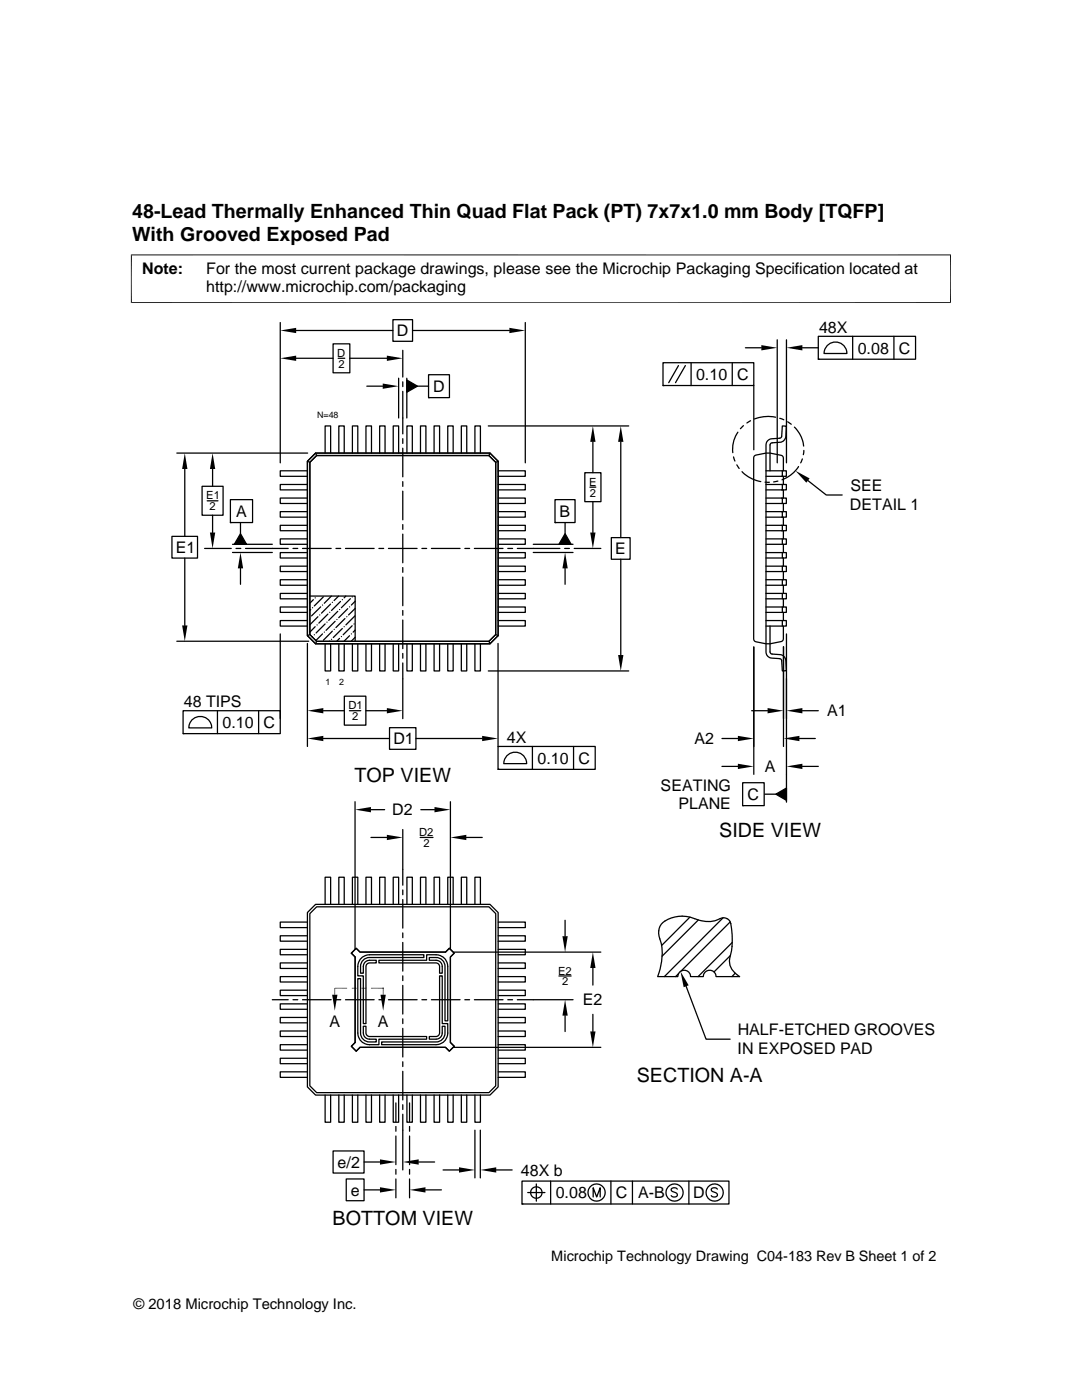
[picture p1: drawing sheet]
<svg xmlns="http://www.w3.org/2000/svg" width="216mm" height="279mm" viewBox="0 0 216 279" stroke-linecap="round" stroke-linejoin="round" font-family="sans-serif">
<g fill="none" stroke="#000" stroke-width=".25">
<path d="M55.9 64.4v28M59.1 66h19.3M59.1 71.5h7.4M66.5 68.6h3.3v5.8h-3.3zM67.5 71.5h1.3M69.8 71.5h7.4M73.2 77.1h3.2M78.4 63.8h3.9v4.3h-3.9zM79.5 75.5v7.9M80.4 69.9v5.3M80.4 76.2v1M80.4 78.1v8.5"/>
<path d="M81.2 75.5v7.9M81.2 75.8l2.1 1.3-2.1 1.2zM82.3 66h19.3M83.3 77.1h2.2M85.5 74.8h4.2v4.6h-4.2zM85.5 79.4h.1M104.8 64.4v28M132.3 72.4h18.1v4.5h-18.1zM132.3 76.9h.1M135.4 73l-2 3.4M136.8 73l-2 3.4M137.9 72.4v4.5"/>
<path d="M146.1 72.4v4.5M148.7 69.4h3.2M150.4 76.9v12.9M155.1 67.8v24.6M156.9 67.8v24.6M160.1 69.4h3.2M163.3 67.1h19.4v4.6h-19.4zM163.3 71.7h.1M165.2 68.8a2.28 2.28 0 0 1 2.5-.3 2.28 2.28 0 0 1 1.3 2h-4.6l.4-1.1zM170.1 67.1v4.6M178.4 67.1v4.6M35.3 90.4h26.1"/>
<path d="M36.9 93.6v13.4M40.3 97h4.2v5.8h-4.2zM41.3 99.9h2.2M42.4 93.6v3.4M46 99.7h4.4v4.6h-4.4zM61.3 94h-5.4v1.1h5.4M61.3 96.7h-5.4v1.1h5.4M61.3 99.4h-5.4v1.1h5.4M61.3 92.1l.5 .2M61.3 92.1l1.7-1.7h34.8l1.6 1.7v34.8l-1.6 1.6h-34.8l-1.7-1.6zM63 90.4h34.8l1.6 1.7v34.8l-1.6 1.6h-34.8l-1.7-1.6v-34.8zM63 90.4l.2 .5"/>
<path d="M63.2 90.9h34.4l1.3 1.4v34.3l-1.3 1.4h-34.4l-1.4-1.4v-34.3zM64.9 90.4v-5.4h1.1v5.4M67.6 90.4v-5.4h1.1v5.4M70.3 90.4v-5.4h1.1v5.4M73 90.4v-5.4h1.1v5.4M75.8 90.4v-5.4h1v5.4M78.5 90.4v-5.4h1v5.4M80.4 87.5v1M80.4 89.5v5.7M80.4 96.1v1M80.4 98v5.7M81.2 90.4v-5.4h1.1v5.4"/>
<path d="M83.9 90.4v-5.4h1.1v5.4M86.6 90.4v-5.4h1.1v5.4M89.3 90.4v-5.4h1.1v5.4M92.1 90.4v-5.4h1v5.4M94.8 90.4v-5.4h1.1v5.4M97.4 85h28.1M97.8 90.4l-.2 .5M99.4 99.4h5.4v1.1h-5.4M99.4 96.7h5.4v1.1h-5.4M99.4 94h5.4v1.1h-5.4M99.4 92.1l-.5 .2M110.7 99.7h4v4.6h-4z"/>
<path d="M116.7 94.3h3.2v5.8h-3.2zM117.7 97.2h1.2M118.3 88.2v6.1M123.9 88.2v19.1M146.4 91.2l.2 .8M147 92.8l.5 .7M147.2 86.3a6 6 0 0 0-1 4M148.1 94.1a7 7 0 0 0 3.7 2M148.4 85l-.7 .6M149.8 84l-.8 .4M152.7 96.2h.8M152.8 99.4h4.1v1.1h-4.1"/>
<path d="M152.8 96.7h4.1v1.1h-4.1M152.8 94h4.1v1.1h-4.1M153.6 94l.1-5.4 .4-.2 1.5-.1a1.26 1.26 0 0 0 1.2-1.2l.1-2.1h-.8l-.2 2.3-1.9 .3a1.23 1.23 0 0 0-1.2 1.2v41.3a1.22 1.22 0 0 0 1.2 1.2l1.9 .3 .2 2.3h.8l-.1-2.1a1.28 1.28 0 0 0-1.2-1.2l-1.5-.1-.4-.2-.1-5.4M154.8 83.3a7.3 7.3 0 0 0-4.3 .3M155.2 96l-.8 .2M155.6 83.5l.8 .3M156 99.4h.1v1.1h-.1M156 96.7h.1v1.1h-.1M156.1 94v1.1h-.1M156.3 94v-2.6l-.3-.5a7 7 0 0 0-5.5 .1l-.1 .4v36.2l.3 .4a7.1 7.1 0 0 0 5.5-.2l.1-.3v-2.6M156.3 95.1v1.6M156.3 97.8v1.6"/>
<path d="M157.2 84.2l.7 .5M158.5 85.2a6.1 6.1 0 0 1 1.9 3.8M159.3 93.1a6.7 6.7 0 0 1-3.3 2.7M160.1 91.6l-.3 .8M160.4 89.9l-.1 .8M161.2 95.9l3.7 2.9h3.1M34.3 107h5.1v4.4h-5.1zM36.9 111.4v13.4M40.8 109.5h5.3M42.4 102.8v3.5M46 104.3h.1M46.4 108.6h7.9"/>
<path d="M46.4 110.3h7.9M47.1 109.5h.9M48 104.3v2.2M48 113.4v3.2M48 106.5l1.2 2.1h-2.4zM49 109.5h8.5M58.5 109.5h.9M60.4 109.5h5.7M61.3 102.1h-5.4v1.1h5.4M61.3 104.8h-5.4v1.1h5.4M61.3 107.5h-5.4v1.1h5.4M61.3 110.3h-5.4v1.1h5.4"/>
<path d="M61.3 113h-5.4v1.1h5.4M61.3 115.7h-5.4v1.1h5.4M61.3 118.4h-5.4v1.1h5.4M61.8 119h9.1v9M62.5 119.7l-.7 .7M62.9 119.3h.1M64.5 119.1l-1.8 1.8M66.1 119l-1.4 1.4M67 109.5h1M67.6 119l-.9 .8M68.3 119.7h.1M68.9 109.5h5.8"/>
<path d="M69 119l-.3 .3M69.9 119.5l-1.8 1.8M70.3 119.1h.1M70.9 120l-.8 .8M75.6 109.5h1M77.5 109.5h5.7M80.4 104.7v.9M80.4 106.6v5.7M80.4 113.3v.9M80.4 115.2v5.7M84.2 109.5h.9M86.1 109.5h5.7"/>
<path d="M92.8 109.5h.9M94.7 109.5h5.7M99.4 118.4h5.4v1.1h-5.4M99.4 115.7h5.4v1.1h-5.4M99.4 113h5.4v1.1h-5.4M99.4 110.3h5.4v1.1h-5.4M99.4 107.5h5.4v1.1h-5.4M99.4 104.8h5.4v1.1h-5.4M99.4 102.1h5.4v1.1h-5.4M101.3 109.5h1M103.2 109.5h8.5M106.4 108.6h7.9"/>
<path d="M106.4 110.3h7.9M110.7 104.3h.1M112.7 109.5h.9M112.8 113.4v3.2M112.8 106.5l1.2 2.1h-2.5zM112.8 104.3v2.2M114.6 109.5h5.3M118.3 100.1v6.2M122 107.3h3.7v4.3h-3.7zM123.9 111.6v19.1M152.8 118.4h4.1v1.1h-4.1M152.8 115.7h4.1v1.1h-4.1"/>
<path d="M152.8 113h4.1v1.1h-4.1M152.8 110.3h4.1v1.1h-4.1M152.8 107.5h4.1v1.1h-4.1M152.8 104.8h4.1v1.1h-4.1M152.8 102.1h4.1v1.1h-4.1M156 104.8h.1v1.1h-.1M156 102.1h.1v1.1h-.1M156.1 107.5v1.1M156.1 110.3v1.1M156.1 113v1.1M156.1 115.7v1.1M156.1 118.4v1.1"/>
<path d="M156.3 100.5v1.6M156.3 103.2v1.6M156.3 105.9v1.6M156.3 108.6v1.7M156.3 111.4v1.6M156.3 114.1v1.6M156.3 116.8v1.6M156.3 119.5v1.6M35.3 128h26.3M55.9 126.5v16.9M61.3 121.1h-5.4v1.1h5.4M61.3 123.8h-5.4v1.1h5.4"/>
<path d="M61.3 128.4v20.6M61.8 126.6l-.5 .3M62 121.6l-.2 .2M62.4 121.3h.1M62.4 127l-.1 .1M62.7 126.7h.1M62.9 125.1l-1.1 1.1M63.2 128l-.2 .5M63.3 124.7h.1M63.4 123.1l-1.6 1.6M63.8 122.7h.1M64 121.1l-1.8 1.8"/>
<path d="M64.3 120.8h.1M64.3 126.5l-1.3 1.3M64.7 126.2h.1M64.9 128.5v5.4h1.1v-5.4M64.9 124.5l-1.8 1.8M65.2 124.2h.1M65.4 122.6l-1.8 1.8M65.8 122.2h.1M65.8 128h-.1M66 120.6l-1.8 1.8M66.1 127.6h.1M66.3 120.2h.1"/>
<path d="M66.3 126l-1.8 1.8M66.7 125.6h.1M66.9 124l-1.8 1.8M67.2 123.6h.1M67.4 122l-1.8 1.8M67.6 128.5v5.4h1.1v-5.4M67.8 121.6h.1M67.8 127.4l-.6 .6M67.9 120l-1.8 1.8M68.1 127h.1M68.3 125.4l-1.8 1.8M68.7 125.1h.1"/>
<path d="M68.7 138.9h4.3v5.8h-4.3zM68.8 123.4l-1.8 1.8M69.2 123.1h.1M69.4 121.5l-1.8 1.8M69.7 121.1h.1M69.7 126.9l-1.1 1.1M70.1 126.5h.1M70.3 124.9l-1.8 1.8M70.3 128.5v5.4h1.1v-5.4M70.6 124.5h.1M70.8 122.9l-1.8 1.8M70.9 121.4l-1.3 1.3"/>
<path d="M70.9 125.8l-.4 .4M70.9 127.2l-.8 .8M73 128.5v5.4h1.1v-5.4M75.8 128.5v5.4h1v-5.4M78.5 128.5v5.4h1v-5.4M80.4 121.8v1M80.4 123.7v5.8M80.4 130.4v1M80.4 132.3v11.1M81.2 128.5v5.4h1.1v-5.4M83.9 128.5v5.4h1.1v-5.4M86.6 128.5v5.4h1.1v-5.4"/>
<path d="M89.3 128.5v5.4h1.1v-5.4M92.1 128.5v5.4h1v-5.4M94.8 128.5v5.4h1.1v-5.4M97.4 133.9h28.1M97.6 128l.2 .5M98.9 126.6l.5 .3M99.4 128.4v20.6M99.4 123.8h5.4v1.1h-5.4M99.4 121.1h5.4v1.1h-5.4M99.4 126.9h.1M150.4 129.1v25.4M152.8 123.8h4.1v1.1h-4.1"/>
<path d="M152.8 121.1h4.1v1.1h-4.1M156.1 121.1v1.1M156.1 123.8v1.1M156.3 122.2v1.6M156.3 129.1v19.9M156.9 126.5v33.6M36.5 141.8h19.4v4.6h-19.4zM36.5 146.4h.1M38.4 143.5a2.29 2.29 0 0 1 2.5-.3 2.29 2.29 0 0 1 1.3 2.1h-4.5l.3-1.2zM43.4 141.8v4.6M51.6 141.8v4.6M64.5 147.4h13.2"/>
<path d="M64.5 141.8h4.2M69.7 141.8h2.3M70.8 160v29.4M73 141.8h4.2M77.7 145.2h5.3v4.3h-5.3zM83 147.4h13.2M89.9 160v29.4M99.4 149h19.4v4.5h-19.4zM99.4 153.5h.1M101.3 150.7a2.29 2.29 0 0 1 2.4-.4 2.29 2.29 0 0 1 1.4 2.1h-4.6l.3-1.2zM106.2 149v4.5M114.4 149v4.5"/>
<path d="M144.1 153h3.1M144.1 147.4h3.1M148.2 156.2h4.3v4.6h-4.3zM150 141.8h3.2M152.6 158.5h2.2M154.8 158.5l2.1-1.2v2.4zM159.5 147.4h3.2M160.1 153h3.2M160.1 141.8h3.2M74 161.6h2.8M74 167.1h3.2M80.4 177.6v1"/>
<path d="M80.4 179.5v5.7M80.4 165.5v11.2M83.8 167.1h2.6M84 161.6h2.7M93 167.1h3.2M148.2 160.8h.1M54.3 199.5h3.2M58.5 199.5h.9M60.4 199.5h5.7M61.3 184h-5.4v1.1h5.4M61.3 186.8h-5.4v1h5.4M61.3 189.5h-5.4v1h5.4"/>
<path d="M61.3 192.2h-5.4v1.1h5.4M61.3 194.9h-5.4v1.1h5.4M61.3 197.6h-5.4v1.1h5.4M61.3 182.1l1.7-1.6h34.8l1.6 1.6v34.8l-1.6 1.6h-34.8l-1.7-1.6zM63.2 181h34.4l1.3 1.3v34.4l-1.3 1.4h-34.4l-1.4-1.4v-34.4zM64.9 180.5v-5.4h1.1v5.4M67 199.5h1M67.6 180.5v-5.4h1.1v5.4M68.9 199.5h5.8M70.1 190.2l1-.9 .7 .7h17.1l.8-.7 .9 .9-.7 .8v17l.7 .8-.9 1-.8-.8h-17.1l-.7 .8-1-1 .8-.8v-17zM70.3 180.5v-5.4h1.1v5.4M71.1 189.3l.7 .7h17.1l.8-.7 .9 .9-.7 .8v17l.7 .8-.9 1-.8-.8h-17.1l-.7 .8-1-1 .8-.8v-17l-.8-.8z"/>
<path d="M71.4 195.3h.5v10.9a1.78 1.78 0 0 0 1.8 1.7h1.4v-.5a2.36 2.36 0 0 1-2.2-.4 2.36 2.36 0 0 1-.4-2.2h.5v1.4a.75 .75 0 0 0 .7 .7h11.4v.5h-9.5v1.1a4.3 4.3 0 0 1-3.2-.4 2.34 2.34 0 0 1-1-1.9zM72.1 191.2a2.54 2.54 0 0 1 1.6-.7h10.9v.6h-10.9a1.78 1.78 0 0 0-1.8 1.8v1.3h.6a2.36 2.36 0 0 1 .4-2.2 2.36 2.36 0 0 1 2.2-.4v.6h-1.4a.75 .75 0 0 0-.7 .7v11.4h-.5v-9.5h-1.1a4.3 4.3 0 0 1 .4-3.2zM73 180.5v-5.4h1.1v5.4M75.6 199.5h1M75.6 191.6h9.5v-1.1a4.3 4.3 0 0 1 3.2 .5 2.34 2.34 0 0 1 1 1.9v10.8h-.5v-10.8a1.78 1.78 0 0 0-1.8-1.8h-1.3v.5a2.36 2.36 0 0 1 2.2 .4 2.36 2.36 0 0 1 .3 2.2h-.5v-1.3a.75 .75 0 0 0-.7-.7h-11.4zM75.8 180.5v-5.4h1v5.4M77.5 199.5h5.7M78.5 180.5v-5.4h1v5.4M80.4 186.2v.9M80.4 188.1v5.7M80.4 194.8v.9M80.4 196.7v5.7"/>
<path d="M81.2 180.5v-5.4h1.1v5.4M83.9 180.5v-5.4h1.1v5.4M84.2 199.5h.9M86.1 199.5h5.7M86.6 180.5v-5.4h1.1v5.4M87.7 194.8h.5v9.5h1.1a4.3 4.3 0 0 1-.4 3.2 2.34 2.34 0 0 1-1.9 1h-10.8v-.6h10.8a1.78 1.78 0 0 0 1.8-1.7v-1.4h-.6a2.36 2.36 0 0 1-.3 2.2 2.36 2.36 0 0 1-2.2 .4v-.5h1.3a.75 .75 0 0 0 .7-.7zM89.3 180.5v-5.4h1.1v5.4M90.5 190h29.4M92.1 180.5v-5.4h1v5.4M92.8 199.5h.9M94.7 199.5h5.7M94.8 180.5v-5.4h1.1v5.4"/>
<path d="M99.4 197.6h5.4v1.1h-5.4M99.4 194.9h5.4v1.1h-5.4M99.4 192.2h5.4v1.1h-5.4M99.4 189.5h5.4v1h-5.4M99.4 186.8h5.4v1h-5.4M99.4 184h5.4v1.1h-5.4M101.3 199.5h1M111.5 194.8h2.5M112.8 183.7v3.1M114.3 199.5h-11.1M118.3 193.2v3.4M132.3 184.1a6.8 6.8 0 0 1 7.2-.5 5.6 5.6 0 0 0 4.5-.4 1.46 1.46 0 0 1 1.8 1.1l.3 2.3a18.3 18.3 0 0 1-.5 5.3 3.8 3.8 0 0 0 2 3h-4.7a1.27 1.27 0 0 0-1.3-1.3 1.27 1.27 0 0 0-1.3 1.3h-2.5a1.27 1.27 0 0 0-1.3-1.3 1.27 1.27 0 0 0-1.2 1.3h-4.1a11.9 11.9 0 0 0 .2-8.6 2.67 2.67 0 0 1 .9-2.2z"/>
<path d="M135.4 194.3l-.6 .6M136.9 196.8l4 10.6h4.8M137.7 183l-5.7 5.7M139.3 183.6l-7.2 7.2M144.3 183.2l-11.7 11.7M145.7 184l-9.8 9.8M145.7 190.7l-3.2 3.3M146.1 188.1l-6.8 6.8M146.7 194.2l-.7 .7M61.3 200.3h-5.4v1.1h5.4M61.3 203.1h-5.4v1h5.4M61.3 205.8h-5.4v1.1h5.4"/>
<path d="M61.3 208.5h-5.4v1.1h5.4M61.3 211.2h-5.4v1.1h5.4M61.3 213.9h-5.4v1.1h5.4M64.9 218.5v5.5h1.1v-5.5M67.6 218.5v5.5h1.1v-5.5M70.3 218.5v5.5h1.1v-5.5M73 218.5v5.5h1.1v-5.5M75.8 218.5v5.5h1v-5.5M78.5 218.5v5.5h1v-5.5M80.4 203.3v1M80.4 205.2v5.7M80.4 211.9v1"/>
<path d="M80.4 213.8v5.7M81.2 218.5v5.5h1.1v-5.5M83.9 218.5v5.5h1.1v-5.5M86.6 218.5v5.5h1.1v-5.5M89.3 218.5v5.5h1.1v-5.5M90.5 209h29.4M92.1 218.5v5.5h1v-5.5M94.8 218.5v5.5h1.1v-5.5M99.4 213.9h5.4v1.1h-5.4M99.4 211.2h5.4v1.1h-5.4M99.4 208.5h5.4v1.1h-5.4M99.4 205.8h5.4v1.1h-5.4"/>
<path d="M99.4 203.1h5.4v1h-5.4M99.4 200.3h5.4v1.1h-5.4M112.8 202.7v3.2M118.3 202.4v3.4M66.5 229.7h6.1v4.4h-6.1zM69.1 235.3h3.5v4.3h-3.5zM72.6 237.5h3.2M72.6 231.9h3.2M79 220.1v3.8M79 224.8v1M79 226.7v5.7M79 233.4v.9"/>
<path d="M79 235.3v3.8M80.4 220.5v.9M80.4 222.4v11.1M81.7 220.1v3.8M81.7 224.8v1M81.7 226.7v5.7M81.7 233.4v.9M81.7 235.3v3.8M83.5 231.9h3.2M84.9 237.5h3.2M88.4 233.5h3.2M94.8 225.6v9.5"/>
<path d="M95.8 225.6v9.5M99 233.5h3.2M104.2 235.7h41.3v4.6h-41.3zM105.3 238h3.4M107 236.3v3.4M109.9 235.7v4.6M118.4 238.9v-1.9l.7 1.9 .7-1.9v1.9M121.9 235.7v4.6M126.2 235.7v4.6M135.1 237.3a.69 .69 0 0 0-.6-.3 .69 .69 0 0 0-.6 .5l.2 .2 .9 .4a.43 .43 0 0 1 0 .7 .84 .84 0 0 1-1.1-.2M137.5 235.7v4.6M143.2 237.3a.69 .69 0 0 0-.7-.3 .69 .69 0 0 0-.6 .5l.2 .2 .9 .4 .2 .5a.79 .79 0 0 1-1.3 0"/>
<path d="M104.2 240.3h.1"/>
<circle cx="107" cy="238" r="1.14"/>
<circle cx="119" cy="238" r="1.72"/>
<circle cx="134.6" cy="238" r="1.72"/>
<circle cx="142.6" cy="238" r="1.72"/>
</g>
<path d="M26.1 50.9h163.7M26.2 50.8v9.7M189.7 50.8v9.7M26.1 60.4h163.7M66.8 197.2h2.5M74 197.2h2.5M76.5 197.1v.2" fill="none" stroke="#000" stroke-width=".2"/>
<g fill="#000">
<path d="M55.9 66l3.2-.6v1.1zM55.9 71.5l3.2-.5v1zM76.4 76.5l3.1 .6-3.1 .5zM77.2 71l3.2 .5-3.2 .5zM81.2 75.8l2.1 1.3-2.1 1.2zM101.6 65.4l3.2 .6-3.2 .5zM151.9 68.9l3.2 .5-3.2 .5zM156.9 69.4l3.2-.5v1zM36.9 90.4l.5 3.2h-1.1zM42.4 90.4l.5 3.2h-1zM118.3 85l.5 3.2h-1zM123.9 85l.5 3.2h-1.1z"/>
<path d="M158.7 93.9l2.8 1.6-.6 .8zM41.9 106.3h1l-.5 3.2zM48 110.3l.5 3.1h-1zM48 106.5l1.2 2.1h-2.4zM112.8 110.3l.5 3.1h-1.1zM112.8 106.5l1.2 2.1h-2.5zM117.8 106.3h1l-.5 3.2zM36.3 124.8h1.1l-.5 3.2zM123.3 130.7h1.1l-.5 3.2zM61.3 147.4l3.2-.5v1zM61.3 141.8l3.2-.5v1.1zM77.2 141.3l3.2 .5-3.2 .6z"/>
<path d="M96.2 146.9l3.2 .5-3.2 .5zM147.2 152.4l3.2 .6-3.2 .5zM147.2 146.9l3.2 .5-3.2 .5zM153.2 141.3l3.1 .5-3.1 .6zM154.8 158.5l2.1-1.2v2.4zM156.3 147.4l3.2-.5v1zM156.9 153l3.2-.6v1.1zM156.9 141.8l3.2-.5v1.1zM70.8 161.6l3.2-.5v1zM77.2 166.6l3.2 .5-3.2 .6zM86.7 161.1l3.2 .5-3.2 .5zM89.9 167.1l3.1-.5v1.1z"/>
<path d="M66.7 197.2l.2 1.3h-.2zM66.7 197.2h.2v1.3zM70.2 197.1h1l-1 .2zM70.2 197.3l1-.2v.2zM72.1 197.1h1l-1 .2zM72.1 197.3l1-.2v.2zM76.4 197.2l.1 1.3h-.1zM76.4 197.2h.1v1.3zM75.9 198.5h1.1l-.5 3.2zM112.2 186.8h1.1l-.5 3.2zM118.3 190l.5 3.2h-1zM135.8 193.9l1.6 2.7-1 .4z"/>
<path d="M66.3 198.5h1l-.5 3.2zM112.8 199.5l.5 3.2h-1.1zM117.8 205.8h1l-.5 3.2zM75.8 231.4l3.2 .5-3.2 .5zM75.8 236.9l3.2 .6-3.2 .5zM80.4 231.9l3.1-.5v1zM81.7 237.5l3.2-.6v1.1zM91.6 233l3.2 .5-3.2 .5zM95.8 233.5l3.2-.5v1z"/>
</g>
<g font-size="3.9">
<text x="26.4" y="43.5">48-Lead Thermally Enhanced Thin Quad Flat Pack (PT) 7x7x1.0 mm Body [TQFP]</text>
<text x="26.4" y="48">With Grooved Exposed Pad</text>
<text x="70.7" y="156.1">TOP VIEW</text>
<text x="143.5" y="167">SIDE VIEW</text>
<text x="127" y="215.9">SECTION A-A</text>
<text x="66.4" y="244.4">BOTTOM VIEW</text>
</g>
<g font-size="3.2">
<text x="28.4" y="54.6">Note:</text>
<text x="41.1" y="58.3">http://www.microchip.com/packaging</text>
<text x="41.1" y="54.6">For the most current package drawings, please see the Microchip Packaging Specification located at</text>
<text x="79.2" y="67.1">D</text>
<text x="163.4" y="66.4">48X</text>
<text x="171.2" y="70.5">0.08</text>
<text x="179.4" y="70.5">C</text>
<text x="138.9" y="75.8">0.10</text>
<text x="147.1" y="75.8">C</text>
<text x="86.4" y="78.2">D</text>
<text x="169.6" y="101.9">DETAIL 1</text>
<text x="169.7" y="98">SEE</text>
<text x="47.1" y="103.1">A</text>
<text x="111.7" y="103.1">B</text>
<text x="35.1" y="110.3">E1</text>
<text x="122.7" y="110.6">E</text>
<text x="36.7" y="141">48 TIPS</text>
<text x="165.1" y="143">A1</text>
<text x="44.4" y="145.2">0.10</text>
<text x="52.6" y="145.3">C</text>
<text x="78.5" y="148.5">D1</text>
<text x="101.1" y="148.2">4X</text>
<text x="138.6" y="148.5">A2</text>
<text x="107.3" y="152.4">0.10</text>
<text x="115.4" y="152.4">C</text>
<text x="152.6" y="154.1">A</text>
<text x="131.8" y="157.8">SEATING</text>
<text x="135.4" y="161.5">PLANE</text>
<text x="149.2" y="159.6">C</text>
<text x="78.3" y="162.7">D2</text>
<text x="116.3" y="200.7">E2</text>
<text x="65.7" y="204.9">A</text>
<text x="75.4" y="204.9">A</text>
<text x="147.2" y="206.6">HALF-ETCHED GROOVES</text>
<text x="147.2" y="210.4">IN EXPOSED PAD</text>
<text x="67.4" y="233">e/2</text>
<text x="70" y="238.6">e</text>
<text x="103.9" y="234.6">48X b</text>
<text x="110.9" y="239.1">0.08</text>
<text x="122.9" y="239.1">C</text>
<text x="127.3" y="239.1">A-B</text>
<text x="138.3" y="239.1">D</text>
</g>
<g font-size="2.9">
<text x="110" y="251.7">Microchip Technology Drawing C04-183 Rev B Sheet 1 of 2</text>
<text x="26.6" y="261.3">© 2018 Microchip Technology Inc.</text>
</g>
<g font-size="2.2">
<text x="67.3" y="71.2">D</text>
<text x="67.5" y="73.4">2</text>
<text x="41.2" y="99.7">E1</text>
<text x="41.8" y="101.8">2</text>
<text x="117.5" y="97">E</text>
<text x="117.7" y="99.1">2</text>
<text x="69.6" y="141.6">D1</text>
<text x="70.3" y="143.7">2</text>
<text x="83.7" y="166.9">D2</text>
<text x="84.5" y="169">2</text>
<text x="111.4" y="194.5">E2</text>
<text x="112.1" y="196.6">2</text>
</g>
<g font-size="1.8">
<text x="63.3" y="83.4">N=48</text>
<text x="64.9" y="136.8">1</text>
<text x="67.6" y="136.8">2</text>
</g>
</svg>
